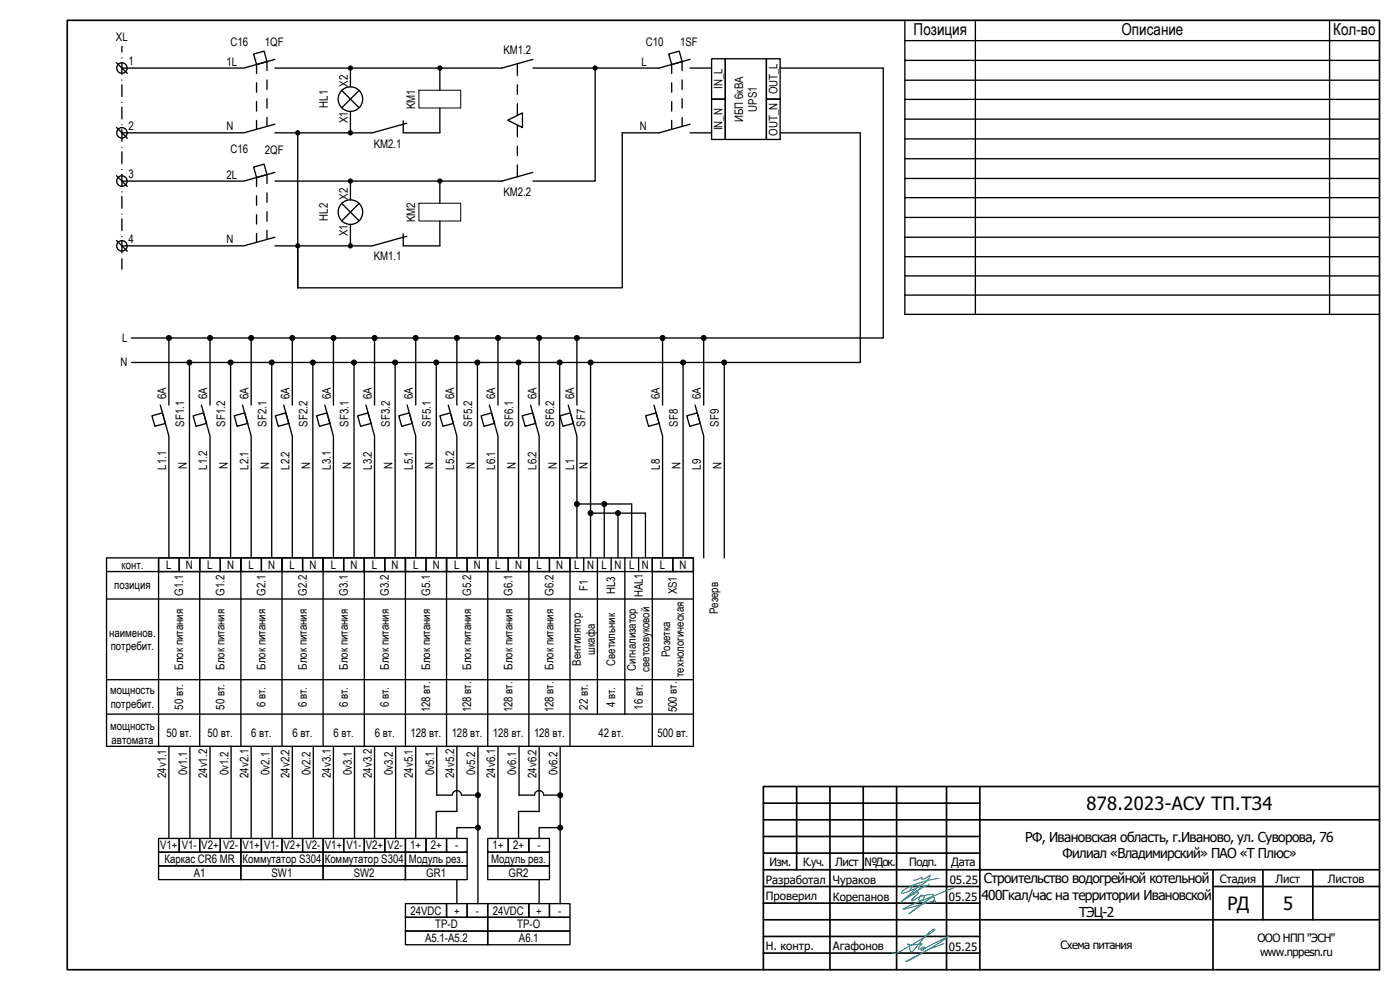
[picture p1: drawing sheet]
<svg xmlns="http://www.w3.org/2000/svg" width="420mm" height="297mm" viewBox="0 0 420 297" stroke-linecap="round" stroke-linejoin="round" font-family="sans-serif">
<g fill="none" stroke="#000" stroke-width=".5">
<path d="M20.2 6.1h393.8v284.9h-393.8zM239.1 236v25M249.1 236v55M259.1 236v25M269.1 236v55M284.1 236v55M294.1 236v55M414 236h-184.9v55M229.1 246h184.9M229.1 241h65M229.1 251h65M229.1 256h65"/>
<path d="M229.1 261h184.9M229.1 266h65M229.1 271h65M364 261v30M364 266h50M379 261v15M394 261v15M414 276h-184.9M229.1 286h65M229.1 281h65"/>
</g>
<path d="M281.8 263.7a24.8 24.8 0 0 0-11 3.7l-.3 .6a14.6 14.6 0 0 0 8.4-4.6l.2-.8-2.1 1.2a.32 .32 0 0 1-.4-.1 .32 .32 0 0 1 .1-.5l-1.5 .7-1 .2M286.5 266.2l-15.5 6.5 .2 .1 9.2-2.5a.27 .27 0 0 1 .4 .2 .27 .27 0 0 1-.4 .3l-.3-.5 .3-.5a.47 .47 0 0 0-.1-.6 .47 .47 0 0 0-.5-.1l-7 5.1 7.4-5.7-.4-.2-3.6 .6a.62 .62 0 0 1 1-.1 .62 .62 0 0 1-.1 .9l-1.1 .7-.3-.5 .3-.9-2.1 1.3-.4-.1 2.1-2.2v-.2l-.2-.1-3.9 2.1 5.4-3.6 1.9-.6-1.9 .6-6.4 4.4 5.6-5.1-1.1 .4-.9-.3-1.1 1.6M283.3 283.1a74.6 74.6 0 0 0-11.4 5.4l6-3.2 6.9-4.5-5.4 2.8a4.1 4.1 0 0 1-2.6 1 .36 .36 0 0 1 .3-.5 .36 .36 0 0 1 .4 .5 .6 .6 0 0 1-.4 .6 .6 .6 0 0 1-.7-.3l.3-.4-.8 .3a.54 .54 0 0 1-.3-.6 .54 .54 0 0 1 .5-.4 .51 .51 0 0 0 .5-.7 7.5 7.5 0 0 1-4.3 .2l.2-.1a1.25 1.25 0 0 1 .5 1.5 .57 .57 0 0 0 .3 .8 .57 .57 0 0 0 .8-.2l1.4-1.8a14.6 14.6 0 0 1 4.9-4.7l.2 .1a66.4 66.4 0 0 1-11.9 7.1l-.7 .1v-.4" fill="none" stroke="#008080" stroke-width=".3"/>
<g fill="none" stroke="#000" stroke-width=".4">
<path d="M35 18.8l3.2 3.2M36.6 13.9v1.7M36.6 18.8v3.5M36.6 17.4h.1M76.1 16.2l3.2-.9 .8 3.2-3.1 .9zM77 19.4v2.6M80.1 18.5v2.6M82.5 17.8l-9.3 2.6h-36.6M155.3 19.1v3.5M159.9 17.8l-9.3 2.6h-68.1M200.7 16.2l3.1-.9 .9 3.2-3.1 .9zM201.6 19.4v2.6"/>
<path d="M204.7 18.5v2.6M207.1 17.8l-9.3 2.6h-37.9M213.6 17.6h4.1v12.1h-4.1zM217.7 17.6h12.3v24.2h-12.3zM230 17.6h4.1v12.1h-4.1zM271.6 6.1v88.2h142.4M271.6 18.1h142.4M271.6 12.2h142.4M292.7 6.1v88.2M399 6.1v88.3M35 38.2l3.2 3.3M36.6 24v.1"/>
<path d="M36.6 25.5v3.5M36.6 30.8h.1M36.6 32.2v3.5M36.6 37.4v.1M36.6 38.9v3.5M77 24.8v2.9M77 30.5v2.8M77 36.1v2.7M80.1 24v2.8M80.1 29.6v2.8M80.1 35.3v2.6M82.5 37.3l-9.3 2.6h-36.6"/>
<path d="M102.6 27.1l5.2 5.2M105.2 33.4v6.1M105.2 20.8v5.3M107.8 27.1l-5.2 5.2M122.1 37l-10.4 2.9h-29.2M132 32.4v7.5h-11v-3.6M132 20.8v6.3M152.4 36.1l4.4-2.2v4.4zM155.3 25.5v2.8M155.3 31.1v3.5M155.3 37.5v3.5M178.6 20.8v33.5h-18.7"/>
<path d="M201.6 24.8v2.9M201.6 30.5v2.8M201.6 36.1v2.7M204.7 24v2.8M204.7 29.6v2.8M204.7 35.3v2.6M207.1 20.4h6.5M207.1 39.9h6.5M207.1 37.3l-9.3 2.6h-11.1v46.5h-97.3v-46.1M213.6 29.7h4.1v12.1h-4.1zM230 29.7h4.1v12.1h-4.1zM234.1 39.9h24.1v68.9h-218.7"/>
<path d="M234.1 20.4h31v81h-225.6M271.6 24.1h142.4M271.6 29.8h142.4M271.6 35.8h142.4M35 52.7l3.2 3.2M36.6 44.2h.1M36.6 45.6v3.5M36.6 50.8v.1M36.6 52.3v3.5M36.6 57.6h.1M36.6 58.9v3.6M76.1 50.1l3.2-.8 .8 3.1-3.1 .9z"/>
<path d="M77 53.3v2.6M77 58.8v2.8M80.1 52.4v2.7M80.1 57.9v2.8M82.5 51.7l-9.3 2.6h-36.6M105.2 54.7v5.3M132 54.7v6.3M155.3 43.9v2.8M155.3 49.5v3.5M159.9 51.7l-9.3 2.6h-68.1M271.6 41.7h142.4M271.6 47.6h142.4"/>
<path d="M271.6 53.6h142.4M271.6 59.3h142.4M35 72.1l3.2 3.3M36.6 64.2v.1M36.6 65.7v3.5M36.6 71h.1M36.6 72.3v3.6M36.6 77.6v3.2M77 64.4v2.8M77 70v2.7M80.1 63.5v2.9M80.1 69.2v2.6"/>
<path d="M82.5 71.2l-9.3 2.6h-36.6M102.6 61l5.2 5.3M105.2 67.3v6.1M107.8 61l-5.2 5.3M122.1 70.9l-10.4 2.9h-29.2M132 66.3v7.5h-11v-3.6M271.6 71.2h142.4M271.6 65.2h142.4M271.6 77h142.4M271.6 82.8h142.4M271.6 88.5h142.4M50.7 102.2v19.3"/>
<path d="M56.9 109.5v57.9M63 102.2v19.3M69.2 109.5v57.9M75.4 102.2v19.3M81.5 109.5v57.9M87.7 102.2v19.3M93.9 109.5v57.9M100.1 102.2v19.3M106.2 109.5v57.9M112.4 102.2v19.3M118.6 109.5v57.9M124.8 102.2v19.3"/>
<path d="M130.9 109.5v57.9M137.1 102.2v19.3M143.3 109.5v57.9M149.4 102.2v19.3M155.6 109.5v57.9M161.8 102.2v19.3M168 109.5v57.9M173.1 102.2v19.3M177.2 109.5v57.9M198.8 102.2v19.3M205 109.5v57.9M211.2 102.2v19.3"/>
<path d="M217.4 109.5v57.9M45.6 124.8l3.2-.9 .8 3.1-3.1 .9zM48.1 121.5l2.6 9.3v36.6M58 124.8l3.1-.9 .9 3.1-3.2 .9zM60.4 121.5l2.6 9.3v36.6M70.3 124.8l3.1-.9 .9 3.1-3.1 .9zM72.8 121.5l2.6 9.3v36.6M82.6 124.8l3.2-.9 .9 3.1-3.2 .9zM85.1 121.5l2.6 9.3v36.6M95 124.8l3.1-.9 .9 3.1-3.1 .9zM97.5 121.5l2.6 9.3v36.6M107.3 124.8l3.2-.9 .9 3.1-3.2 .9z"/>
<path d="M109.8 121.5l2.6 9.3v36.6M119.7 124.8l3.1-.9 .9 3.1-3.1 .9zM122.2 121.5l2.6 9.3v36.6M132 124.8l3.2-.9 .8 3.1-3.1 .9zM134.5 121.5l2.6 9.3v36.6M144.4 124.8l3.1-.9 .9 3.1-3.1 .9zM146.9 121.5l2.5 9.3v36.6M156.7 124.8l3.2-.9 .8 3.1-3.1 .9zM159.2 121.5l2.6 9.3v36.6M168.1 124.8l3.1-.9 .9 3.1-3.2 .9zM170.5 121.5l2.6 9.3v36.6M193.8 124.8l3.1-.9 .9 3.1-3.2 .9z"/>
<path d="M196.3 121.5l2.5 9.3v36.6M206.1 124.8l3.2-.9 .8 3.1-3.1 .9zM208.6 121.5l2.6 9.3v36.6M173.9 151.2h15.7v16.2M178 154h15.7v13.4M181.3 152v15.4M185.5 154.7v12.7M32 179.7h176.1M32 167.4h176.1v56.5h-176.1zM32 171.5h176.1M47.6 167.4v56.5M47.6 167.4h6.2v4.1h-6.2z"/>
<path d="M53.8 167.4h6.1v4.1h-6.1zM59.9 167.4h6.2v4.1h-6.2zM59.9 167.4v56.5M66.1 167.4h6.2v4.1h-6.2zM72.3 167.4h6.2v4.1h-6.2zM72.3 167.4v56.5M78.5 167.4h6.1v4.1h-6.1zM84.6 167.4h6.2v4.1h-6.2zM84.6 167.4v56.5M90.8 167.4h6.2v4.1h-6.2zM97 167.4h6.2v4.1h-6.2zM97 167.4v56.5"/>
<path d="M103.2 167.4h6.1v4.1h-6.1zM109.3 167.4h6.2v4.1h-6.2zM109.3 167.4v56.5M115.5 167.4h6.2v4.1h-6.2zM121.7 167.4h6.2v4.1h-6.2zM121.7 167.4v56.5M127.9 167.4h6.1v4.1h-6.1zM134 167.4h6.2v4.1h-6.2zM134 167.4v56.5M140.2 167.4h6.2v4.1h-6.2zM146.4 167.4h6.1v4.1h-6.1zM146.4 167.4v56.5"/>
<path d="M152.5 167.4h6.2v4.1h-6.2zM158.7 167.4h6.2v4.1h-6.2zM158.7 167.4v56.5M164.9 167.4h6.2v4.1h-6.2zM171.1 167.4v56.5M175.2 167.4v4.1M179.3 167.4v46.9M183.4 167.4v4.1M187.5 167.4v47M191.7 167.4v4.1M195.8 167.4h6.1v4.1h-6.1zM195.8 167.4v56.5"/>
<path d="M201.9 167.4h6.2v4.1h-6.2zM32 203.9h176.1M32 214.3h176.1M50.7 223.9v27.7M57 223.9v27.7M63 223.9v27.7M69.4 223.9v27.7M75.4 223.9v27.7M81.7 223.9v27.7M87.7 223.9v27.7M94 223.9v27.7M100.1 223.9v27.7"/>
<path d="M106.4 223.9v27.7M112.4 223.9v27.7M118.7 223.9v27.7M124.8 223.9v27.7M131.1 223.9v14.7h4.7a1.37 1.37 0 0 1 1.3-1.4 1.37 1.37 0 0 1 1.4 1.4h4.2M137.1 223.9v19.6h-6.2v8.1M143.4 223.9v47.2M149.4 223.9v27.7M155.8 223.9v14.7h4.6a1.37 1.37 0 0 1 1.4-1.4 1.37 1.37 0 0 1 1.4 1.4h4.2M161.8 223.9v19.6h-6.2v8.1M168.1 223.9v47.2M47.6 251.6h6.2v4.1h-6.2z"/>
<path d="M47.6 259.8h24.7v4.1h-24.7zM47.6 255.7h24.7v4.1h-24.7zM53.8 251.6h6.1v4.1h-6.1zM59.9 251.6h6.2v4.1h-6.2zM66.1 251.6h6.2v4.1h-6.2zM72.3 251.6h6.2v4.1h-6.2zM72.3 259.8h24.7v4.1h-24.7zM72.3 255.7h24.7v4.1h-24.7zM78.5 251.6h6.1v4.1h-6.1zM84.6 251.6h6.2v4.1h-6.2zM90.8 251.6h6.2v4.1h-6.2zM97 255.7v4.1h24.7"/>
<path d="M97 251.6h6.2v4.1h-6.2zM97 255.7h24.7M103.2 251.6h6.1v4.1h-6.1zM109.3 251.6h6.2v4.1h-6.2zM115.5 251.6h6.2v4.1h-6.2zM121.7 255.7v8.2M121.7 251.6h6.2v4.1h-6.2zM121.7 259.8h-24.7v4.1h24.7M121.7 259.8h18.5v4.1h-18.5M121.7 255.7h18.5v4.1h-18.5M127.9 251.6h6.1v4.1h-6.1zM134 251.6h6.2v4.1h-6.2z"/>
<path d="M142.7 248.3h-5.6v3.3M146.4 259.8h18.5v4.1h-18.5zM146.4 255.7h18.5v4.1h-18.5zM146.4 251.6h6.1v4.1h-6.1zM152.5 251.6h6.2v4.1h-6.2zM158.7 251.6h6.2v4.1h-6.2zM167.4 248.3h-5.6v3.3M121.7 271.1h12.3v4.1h-12.3zM121.7 279.4h24.7v4.1h-24.7zM121.7 275.2h24.7v4.2h-24.7zM134 271.1h6.2v4.1h-6.2zM137.1 263.9v7.2"/>
<path d="M140.2 271.1h6.2v4.1h-6.2zM146.4 279.4h24.7v4.1h-24.7zM146.4 275.2h24.7v4.2h-24.7zM146.4 271.1h12.3v4.1h-12.3zM158.7 271.1h6.2v4.1h-6.2zM161.8 263.9v7.2M164.9 271.1h6.2v4.1h-6.2z"/>
<circle cx="36.6" cy="20.4" r="1.57"/>
<circle cx="36.6" cy="39.9" r="1.57"/>
<circle cx="105.2" cy="29.7" r="3.7"/>
<circle cx="36.6" cy="54.3" r="1.57"/>
<circle cx="36.6" cy="73.8" r="1.57"/>
<circle cx="105.2" cy="63.6" r="3.7"/>
</g>
<g fill="none" stroke="#000" stroke-width=".8">
<circle cx="89.4" cy="39.9" r=".4"/>
<circle cx="105.2" cy="39.9" r=".4"/>
<circle cx="105.2" cy="20.4" r=".4"/>
<circle cx="132" cy="20.4" r=".4"/>
<circle cx="178.6" cy="20.4" r=".39"/>
<circle cx="105.2" cy="54.3" r=".4"/>
<circle cx="132" cy="54.3" r=".4"/>
<circle cx="89.4" cy="73.8" r=".4"/>
<circle cx="105.2" cy="73.8" r=".4"/>
</g>
<g fill="#000">
<circle cx="89.3" cy="39.9" r=".4"/>
<circle cx="105.2" cy="39.9" r=".4"/>
<circle cx="105.2" cy="20.4" r=".4"/>
<circle cx="132" cy="20.4" r=".4"/>
<circle cx="178.6" cy="20.4" r=".4"/>
<circle cx="105.2" cy="54.3" r=".4"/>
<circle cx="132" cy="54.3" r=".4"/>
<circle cx="89.3" cy="73.8" r=".39"/>
<circle cx="105.2" cy="73.8" r=".4"/>
<circle cx="50.7" cy="101.4" r=".75"/>
<circle cx="56.9" cy="108.8" r=".75"/>
<circle cx="63" cy="101.4" r=".75"/>
<circle cx="69.2" cy="108.8" r=".75"/>
<circle cx="75.4" cy="101.4" r=".75"/>
<circle cx="81.6" cy="108.7" r=".75"/>
<circle cx="87.7" cy="101.4" r=".75"/>
<circle cx="93.9" cy="108.8" r=".75"/>
<circle cx="100.1" cy="101.4" r=".75"/>
<circle cx="106.2" cy="108.8" r=".75"/>
<circle cx="112.4" cy="101.4" r=".75"/>
<circle cx="118.6" cy="108.7" r=".75"/>
<circle cx="124.8" cy="101.4" r=".75"/>
<circle cx="130.9" cy="108.8" r=".75"/>
<circle cx="137.1" cy="101.4" r=".75"/>
<circle cx="143.3" cy="108.8" r=".75"/>
<circle cx="149.5" cy="101.4" r=".75"/>
<circle cx="155.6" cy="108.7" r=".75"/>
<circle cx="161.8" cy="101.4" r=".75"/>
<circle cx="168" cy="108.8" r=".75"/>
<circle cx="173.1" cy="101.4" r=".75"/>
<circle cx="177.2" cy="108.7" r=".75"/>
<circle cx="198.8" cy="101.4" r=".75"/>
<circle cx="205" cy="108.7" r=".75"/>
<circle cx="211.2" cy="101.4" r=".75"/>
<circle cx="217.4" cy="108.8" r=".75"/>
<circle cx="173.1" cy="151.2" r=".75"/>
<circle cx="177.2" cy="154" r=".74"/>
<circle cx="181.3" cy="151.2" r=".74"/>
<circle cx="185.5" cy="154" r=".75"/>
<circle cx="143.4" cy="238.6" r=".75"/>
<circle cx="168.1" cy="238.6" r=".74"/>
<circle cx="143.4" cy="248.3" r=".75"/>
<circle cx="168.1" cy="248.3" r=".75"/>
</g>
<g fill="none" stroke="#000" stroke-width=".3">
<path d="M125.7 27.1h12.6v5.3h-12.6zM125.7 61h12.6v5.3h-12.6z"/>
<circle cx="50.7" cy="101.4" r=".75"/>
<circle cx="56.9" cy="108.8" r=".75"/>
<circle cx="63" cy="101.4" r=".75"/>
<circle cx="69.2" cy="108.8" r=".75"/>
<circle cx="75.4" cy="101.4" r=".75"/>
<circle cx="81.6" cy="108.8" r=".75"/>
<circle cx="87.7" cy="101.4" r=".75"/>
<circle cx="93.9" cy="108.8" r=".75"/>
<circle cx="100.1" cy="101.4" r=".75"/>
<circle cx="106.2" cy="108.8" r=".75"/>
<circle cx="112.4" cy="101.4" r=".75"/>
<circle cx="118.6" cy="108.8" r=".75"/>
<circle cx="124.8" cy="101.4" r=".75"/>
<circle cx="130.9" cy="108.8" r=".75"/>
<circle cx="137.1" cy="101.4" r=".75"/>
<circle cx="143.3" cy="108.8" r=".75"/>
<circle cx="149.5" cy="101.4" r=".75"/>
<circle cx="155.6" cy="108.8" r=".75"/>
<circle cx="161.8" cy="101.4" r=".75"/>
<circle cx="168" cy="108.8" r=".75"/>
<circle cx="173.1" cy="101.4" r=".75"/>
<circle cx="177.2" cy="108.8" r=".75"/>
<circle cx="198.8" cy="101.4" r=".75"/>
<circle cx="205" cy="108.8" r=".75"/>
<circle cx="211.2" cy="101.4" r=".75"/>
<circle cx="217.4" cy="108.8" r=".75"/>
<circle cx="173.1" cy="151.2" r=".75"/>
<circle cx="177.2" cy="154" r=".75"/>
<circle cx="181.4" cy="151.2" r=".75"/>
<circle cx="185.5" cy="154" r=".75"/>
<circle cx="143.4" cy="238.6" r=".75"/>
<circle cx="168.1" cy="238.6" r=".75"/>
<circle cx="143.4" cy="248.3" r=".75"/>
<circle cx="168.1" cy="248.3" r=".75"/>
</g>
<g font-size="5.5">
<text x="326.1" y="243.1">878.2023-АСУ ТП.ТЗ4</text>
<text x="368.4" y="273.1">РД</text>
<text x="385.1" y="273.1">5</text>
</g>
<g font-size="4.9">
<text x="274.2" y="10.6">Позиция</text>
<text x="336.5" y="10.6">Описание</text>
<text x="400.1" y="10.6">Кол-во</text>
</g>
<g font-size="4.1">
<text x="307.7" y="252.6">РФ, Ивановская область, г.Иваново, ул. Суворова, 76</text>
<text x="318.9" y="257.6">Филиал «Владимирский» ПАО «Т Плюс»</text>
<text x="295.3" y="265">Строительство водогрейной котельной</text>
<text x="294.5" y="270">400Гкал/час на территории Ивановской</text>
<text x="323.8" y="275">ТЭЦ-2</text>
</g>
<g font-size="3.5">
<text x="34.8" y="12.4">XL</text>
<text x="69.2" y="13.7">C16</text>
<text x="79.5" y="13.8">1QF</text>
<text x="151.1" y="16.1">KM1.2</text>
<text x="193.8" y="13.7">C10</text>
<text x="204.1" y="13.8">1SF</text>
<text x="38.6" y="19.6">1</text>
<text x="68" y="19.8">1L</text>
<text x="192.6" y="19.8">L</text>
<text x="104.3" y="26.1" transform="rotate(-90 104.3 26.1)">X2</text>
<text x="216.8" y="26.7" transform="rotate(-90 216.8 26.7)">IN_L</text>
<text x="233.3" y="28.3" transform="rotate(-90 233.3 28.3)">OUT_L</text>
<text x="98.4" y="32.3" transform="rotate(-90 98.4 32.3)">HL1</text>
<text x="124.6" y="32.7" transform="rotate(-90 124.6 32.7)">KM1</text>
<text x="227.1" y="33.5" transform="rotate(-90 227.1 33.5)">UPS1</text>
<text x="38.6" y="39">2</text>
<text x="68" y="39">N</text>
<text x="104.3" y="36.9" transform="rotate(-90 104.3 36.9)">X1</text>
<text x="192.1" y="39">N</text>
<text x="216.8" y="39.1" transform="rotate(-90 216.8 39.1)">IN_N</text>
<text x="223" y="36.5" transform="rotate(-90 223 36.5)">ИБП 6кВА</text>
<text x="233.3" y="40.7" transform="rotate(-90 233.3 40.7)">OUT_N</text>
<text x="69.2" y="46">C16</text>
<text x="79.5" y="46.1">2QF</text>
<text x="112.2" y="44.3">KM2.1</text>
<text x="38.6" y="53.5">3</text>
<text x="68" y="53.7">2L</text>
<text x="104.3" y="60" transform="rotate(-90 104.3 60)">X2</text>
<text x="151.1" y="58.9">KM2.2</text>
<text x="98.4" y="66.2" transform="rotate(-90 98.4 66.2)">HL2</text>
<text x="104.3" y="70.8" transform="rotate(-90 104.3 70.8)">X1</text>
<text x="124.6" y="66.6" transform="rotate(-90 124.6 66.6)">KM2</text>
<text x="38.6" y="72.9">4</text>
<text x="68" y="72.9">N</text>
<text x="112.2" y="78">KM1.1</text>
<text x="36.6" y="102.7">L</text>
<text x="36.1" y="109.9">N</text>
<text x="49.9" y="119.8" transform="rotate(-90 49.9 119.8)">6А</text>
<text x="62.2" y="119.8" transform="rotate(-90 62.2 119.8)">6А</text>
<text x="74.6" y="119.8" transform="rotate(-90 74.6 119.8)">6А</text>
<text x="86.9" y="119.8" transform="rotate(-90 86.9 119.8)">6А</text>
<text x="99.2" y="119.8" transform="rotate(-90 99.2 119.8)">6А</text>
<text x="111.6" y="119.8" transform="rotate(-90 111.6 119.8)">6А</text>
<text x="123.9" y="119.8" transform="rotate(-90 123.9 119.8)">6А</text>
<text x="136.3" y="119.8" transform="rotate(-90 136.3 119.8)">6А</text>
<text x="148.6" y="119.8" transform="rotate(-90 148.6 119.8)">6А</text>
<text x="161" y="119.8" transform="rotate(-90 161 119.8)">6А</text>
<text x="172.3" y="119.8" transform="rotate(-90 172.3 119.8)">6А</text>
<text x="198" y="119.8" transform="rotate(-90 198 119.8)">6А</text>
<text x="210.4" y="119.8" transform="rotate(-90 210.4 119.8)">6А</text>
<text x="55.2" y="128" transform="rotate(-90 55.2 128)">SF1.1</text>
<text x="67.6" y="128" transform="rotate(-90 67.6 128)">SF1.2</text>
<text x="79.9" y="128" transform="rotate(-90 79.9 128)">SF2.1</text>
<text x="92.3" y="128" transform="rotate(-90 92.3 128)">SF2.2</text>
<text x="104.6" y="128" transform="rotate(-90 104.6 128)">SF3.1</text>
<text x="117" y="128" transform="rotate(-90 117 128)">SF3.2</text>
<text x="129.3" y="128" transform="rotate(-90 129.3 128)">SF5.1</text>
<text x="141.7" y="128" transform="rotate(-90 141.7 128)">SF5.2</text>
<text x="154" y="128" transform="rotate(-90 154 128)">SF6.1</text>
<text x="166.4" y="128" transform="rotate(-90 166.4 128)">SF6.2</text>
<text x="175.6" y="128" transform="rotate(-90 175.6 128)">SF7</text>
<text x="203.4" y="128" transform="rotate(-90 203.4 128)">SF8</text>
<text x="215.7" y="128" transform="rotate(-90 215.7 128)">SF9</text>
<text x="49.9" y="140.9" transform="rotate(-90 49.9 140.9)">L1.1</text>
<text x="56" y="140.7" transform="rotate(-90 56 140.7)">N</text>
<text x="62.2" y="140.9" transform="rotate(-90 62.2 140.9)">L1.2</text>
<text x="68.4" y="140.7" transform="rotate(-90 68.4 140.7)">N</text>
<text x="74.6" y="140.9" transform="rotate(-90 74.6 140.9)">L2.1</text>
<text x="80.7" y="140.7" transform="rotate(-90 80.7 140.7)">N</text>
<text x="86.9" y="140.9" transform="rotate(-90 86.9 140.9)">L2.2</text>
<text x="93.1" y="140.7" transform="rotate(-90 93.1 140.7)">N</text>
<text x="99.2" y="140.9" transform="rotate(-90 99.2 140.9)">L3.1</text>
<text x="105.4" y="140.7" transform="rotate(-90 105.4 140.7)">N</text>
<text x="111.6" y="140.9" transform="rotate(-90 111.6 140.9)">L3.2</text>
<text x="117.8" y="140.7" transform="rotate(-90 117.8 140.7)">N</text>
<text x="123.9" y="140.9" transform="rotate(-90 123.9 140.9)">L5.1</text>
<text x="130.1" y="140.7" transform="rotate(-90 130.1 140.7)">N</text>
<text x="136.3" y="140.9" transform="rotate(-90 136.3 140.9)">L5.2</text>
<text x="142.5" y="140.7" transform="rotate(-90 142.5 140.7)">N</text>
<text x="148.6" y="140.9" transform="rotate(-90 148.6 140.9)">L6.1</text>
<text x="154.8" y="140.7" transform="rotate(-90 154.8 140.7)">N</text>
<text x="161" y="140.9" transform="rotate(-90 161 140.9)">L6.2</text>
<text x="167.2" y="140.7" transform="rotate(-90 167.2 140.7)">N</text>
<text x="172.3" y="140.9" transform="rotate(-90 172.3 140.9)">L1</text>
<text x="176.4" y="140.7" transform="rotate(-90 176.4 140.7)">N</text>
<text x="198" y="140.9" transform="rotate(-90 198 140.9)">L8</text>
<text x="204.2" y="140.7" transform="rotate(-90 204.2 140.7)">N</text>
<text x="210.4" y="140.9" transform="rotate(-90 210.4 140.9)">L9</text>
<text x="216.5" y="140.7" transform="rotate(-90 216.5 140.7)">N</text>
<text x="36.5" y="170.7">конт.</text>
<text x="49.9" y="170.7">L</text>
<text x="55.8" y="170.7">N</text>
<text x="62.2" y="170.7">L</text>
<text x="68.1" y="170.7">N</text>
<text x="74.6" y="170.7">L</text>
<text x="80.5" y="170.7">N</text>
<text x="86.9" y="170.7">L</text>
<text x="92.8" y="170.7">N</text>
<text x="99.3" y="170.7">L</text>
<text x="105.2" y="170.7">N</text>
<text x="111.6" y="170.7">L</text>
<text x="117.5" y="170.7">N</text>
<text x="124" y="170.7">L</text>
<text x="129.9" y="170.7">N</text>
<text x="136.3" y="170.7">L</text>
<text x="142.2" y="170.7">N</text>
<text x="148.6" y="170.7">L</text>
<text x="154.6" y="170.7">N</text>
<text x="161" y="170.7">L</text>
<text x="166.9" y="170.7">N</text>
<text x="172.3" y="170.7">L N</text>
<text x="180.5" y="170.7">L N</text>
<text x="188.8" y="170.7">L N</text>
<text x="198" y="170.7">L</text>
<text x="204" y="170.7">N</text>
<text x="34.3" y="176.8">позиция</text>
<text x="55" y="178.7" transform="rotate(-90 55 178.7)">G1.1</text>
<text x="67.4" y="178.7" transform="rotate(-90 67.4 178.7)">G1.2</text>
<text x="79.7" y="178.7" transform="rotate(-90 79.7 178.7)">G2.1</text>
<text x="92" y="178.7" transform="rotate(-90 92 178.7)">G2.2</text>
<text x="104.4" y="178.7" transform="rotate(-90 104.4 178.7)">G3.1</text>
<text x="116.7" y="178.7" transform="rotate(-90 116.7 178.7)">G3.2</text>
<text x="129.1" y="178.7" transform="rotate(-90 129.1 178.7)">G5.1</text>
<text x="141.4" y="178.7" transform="rotate(-90 141.4 178.7)">G5.2</text>
<text x="153.8" y="178.7" transform="rotate(-90 153.8 178.7)">G6.1</text>
<text x="166.1" y="178.7" transform="rotate(-90 166.1 178.7)">G6.2</text>
<text x="176.4" y="177.3" transform="rotate(-90 176.4 177.3)">F1</text>
<text x="184.6" y="178.2" transform="rotate(-90 184.6 178.2)">HL3</text>
<text x="192.9" y="179.2" transform="rotate(-90 192.9 179.2)">HAL1</text>
<text x="203.2" y="178.3" transform="rotate(-90 203.2 178.3)">XS1</text>
<text x="215.5" y="184.3" transform="rotate(-90 215.5 184.3)">Резерв</text>
<text x="32.8" y="191">наименов.</text>
<text x="33.2" y="195.1">потребит.</text>
<text x="178.5" y="196.4" transform="rotate(-90 178.5 196.4)">шкафа</text>
<text x="201.1" y="197.1" transform="rotate(-90 201.1 197.1)">Розетка</text>
<text x="55" y="200.9" transform="rotate(-90 55 200.9)">Блок питания</text>
<text x="67.4" y="200.9" transform="rotate(-90 67.4 200.9)">Блок питания</text>
<text x="79.7" y="200.9" transform="rotate(-90 79.7 200.9)">Блок питания</text>
<text x="92" y="200.9" transform="rotate(-90 92 200.9)">Блок питания</text>
<text x="104.4" y="200.9" transform="rotate(-90 104.4 200.9)">Блок питания</text>
<text x="116.7" y="200.9" transform="rotate(-90 116.7 200.9)">Блок питания</text>
<text x="129.1" y="200.9" transform="rotate(-90 129.1 200.9)">Блок питания</text>
<text x="141.4" y="200.9" transform="rotate(-90 141.4 200.9)">Блок питания</text>
<text x="153.8" y="200.9" transform="rotate(-90 153.8 200.9)">Блок питания</text>
<text x="166.1" y="200.9" transform="rotate(-90 166.1 200.9)">Блок питания</text>
<text x="174.4" y="199.7" transform="rotate(-90 174.4 199.7)">Вентилятор</text>
<text x="184.6" y="199.7" transform="rotate(-90 184.6 199.7)">Светильник</text>
<text x="190.8" y="201.2" transform="rotate(-90 190.8 201.2)">Сигнализатор</text>
<text x="194.9" y="201.5" transform="rotate(-90 194.9 201.5)">светозвуковой</text>
<text x="205.2" y="203.1" transform="rotate(-90 205.2 203.1)">технологическая</text>
<text x="33.1" y="208.2">мощность</text>
<text x="33.2" y="212.3">потребит.</text>
<text x="55" y="212.9" transform="rotate(-90 55 212.9)">50 вт.</text>
<text x="67.4" y="212.9" transform="rotate(-90 67.4 212.9)">50 вт.</text>
<text x="79.7" y="212.1" transform="rotate(-90 79.7 212.1)">6 вт.</text>
<text x="92" y="212.1" transform="rotate(-90 92 212.1)">6 вт.</text>
<text x="104.4" y="212.1" transform="rotate(-90 104.4 212.1)">6 вт.</text>
<text x="116.7" y="212.1" transform="rotate(-90 116.7 212.1)">6 вт.</text>
<text x="129.1" y="213.7" transform="rotate(-90 129.1 213.7)">128 вт.</text>
<text x="141.4" y="213.7" transform="rotate(-90 141.4 213.7)">128 вт.</text>
<text x="153.8" y="213.7" transform="rotate(-90 153.8 213.7)">128 вт.</text>
<text x="166.1" y="213.7" transform="rotate(-90 166.1 213.7)">128 вт.</text>
<text x="176.4" y="212.9" transform="rotate(-90 176.4 212.9)">22 вт.</text>
<text x="184.6" y="212.1" transform="rotate(-90 184.6 212.1)">4 вт.</text>
<text x="192.9" y="212.9" transform="rotate(-90 192.9 212.9)">16 вт.</text>
<text x="203.2" y="213.7" transform="rotate(-90 203.2 213.7)">500 вт.</text>
<text x="33.1" y="219">мощность</text>
<text x="49.9" y="221">50 вт.</text>
<text x="62.3" y="221">50 вт.</text>
<text x="75.4" y="221">6 вт.</text>
<text x="87.8" y="221">6 вт.</text>
<text x="100.1" y="221">6 вт.</text>
<text x="112.5" y="221">6 вт.</text>
<text x="123.2" y="221">128 вт.</text>
<text x="135.6" y="221">128 вт.</text>
<text x="147.9" y="221">128 вт.</text>
<text x="160.3" y="221">128 вт.</text>
<text x="179.6" y="221">42 вт.</text>
<text x="197.3" y="221">500 вт.</text>
<text x="33.5" y="223.1">автомата</text>
<text x="49.9" y="233.4" transform="rotate(-90 49.9 233.4)">24v1.1</text>
<text x="56.2" y="232.6" transform="rotate(-90 56.2 232.6)">0v1.1</text>
<text x="62.2" y="233.4" transform="rotate(-90 62.2 233.4)">24v1.2</text>
<text x="68.5" y="232.6" transform="rotate(-90 68.5 232.6)">0v1.2</text>
<text x="74.6" y="233.4" transform="rotate(-90 74.6 233.4)">24v2.1</text>
<text x="80.9" y="232.6" transform="rotate(-90 80.9 232.6)">0v2.1</text>
<text x="86.9" y="233.4" transform="rotate(-90 86.9 233.4)">24v2.2</text>
<text x="93.2" y="232.6" transform="rotate(-90 93.2 232.6)">0v2.2</text>
<text x="99.2" y="233.4" transform="rotate(-90 99.2 233.4)">24v3.1</text>
<text x="105.6" y="232.6" transform="rotate(-90 105.6 232.6)">0v3.1</text>
<text x="111.6" y="233.4" transform="rotate(-90 111.6 233.4)">24v3.2</text>
<text x="117.9" y="232.6" transform="rotate(-90 117.9 232.6)">0v3.2</text>
<text x="123.9" y="233.4" transform="rotate(-90 123.9 233.4)">24v5.1</text>
<text x="130.3" y="232.6" transform="rotate(-90 130.3 232.6)">0v5.1</text>
<text x="136.3" y="233.4" transform="rotate(-90 136.3 233.4)">24v5.2</text>
<text x="142.6" y="232.6" transform="rotate(-90 142.6 232.6)">0v5.2</text>
<text x="148.6" y="233.4" transform="rotate(-90 148.6 233.4)">24v6.1</text>
<text x="154.9" y="232.6" transform="rotate(-90 154.9 232.6)">0v6.1</text>
<text x="161" y="233.4" transform="rotate(-90 161 233.4)">24v6.2</text>
<text x="167.3" y="232.6" transform="rotate(-90 167.3 232.6)">0v6.2</text>
<text x="48.1" y="254.9">V1+</text>
<text x="54.6" y="254.9">V1-</text>
<text x="60.4" y="254.9">V2+</text>
<text x="66.9" y="254.9">V2-</text>
<text x="72.8" y="254.9">V1+</text>
<text x="79.3" y="254.9">V1-</text>
<text x="85.1" y="254.9">V2+</text>
<text x="91.6" y="254.9">V2-</text>
<text x="97.4" y="254.9">V1+</text>
<text x="104" y="254.9">V1-</text>
<text x="109.8" y="254.9">V2+</text>
<text x="116.3" y="254.9">V2-</text>
<text x="123.1" y="254.9">1+</text>
<text x="129.3" y="254.9">2+</text>
<text x="136.6" y="254.9">-</text>
<text x="147.8" y="254.9">1+</text>
<text x="154" y="254.9">2+</text>
<text x="161.3" y="254.9">-</text>
<text x="49.4" y="259">Каркас CR6 MR</text>
<text x="58.2" y="263.1">А1</text>
<text x="72.8" y="259">Коммутатор S304</text>
<text x="81.5" y="263.1">SW1</text>
<text x="97.5" y="259">Коммутатор S304</text>
<text x="106.2" y="263.1">SW2</text>
<text x="122.7" y="259">Модуль рез.</text>
<text x="127.9" y="263.1">GR1</text>
<text x="147.4" y="259">Модуль рез.</text>
<text x="152.6" y="263.1">GR2</text>
<text x="123.2" y="274.4">24VDC</text>
<text x="136.3" y="274.4">+</text>
<text x="142.8" y="274.4">-</text>
<text x="147.9" y="274.4">24VDC</text>
<text x="160.9" y="274.4">+</text>
<text x="167.5" y="274.4">-</text>
<text x="130.6" y="278.5">TP-D</text>
<text x="155.2" y="278.5">TP-O</text>
<text x="127.6" y="282.6">A5.1-A5.2</text>
<text x="155.8" y="282.6">A6.1</text>
</g>
<g font-size="3.4">
<text x="231" y="259.8">Изм.</text>
<text x="241" y="259.8">К.уч.</text>
<text x="250.6" y="259.8">Лист №Док.</text>
<text x="272.9" y="259.8">Подп.</text>
<text x="285.5" y="259.8">Дата</text>
<text x="229.9" y="265.2">Разработал</text>
<text x="250" y="265.1">Чураков</text>
<text x="285" y="265.3">05.25</text>
<text x="366.1" y="264.8">Стадия</text>
<text x="382.7" y="264.8">Лист</text>
<text x="398.5" y="264.8">Листов</text>
<text x="229.9" y="270.2">Проверил</text>
<text x="250" y="270.2">Корепанов</text>
<text x="284.8" y="270.3">05.25</text>
<text x="229.9" y="284.9">Н. контр.</text>
<text x="250" y="285">Агафонов</text>
<text x="284.8" y="285.2">05.25</text>
<text x="318.3" y="284.8">Схема питания</text>
<text x="377.4" y="282.7">ООО НПП &quot;ЭСН&quot;</text>
<text x="378.2" y="286.9">www.nppesn.ru</text>
</g>
</svg>
